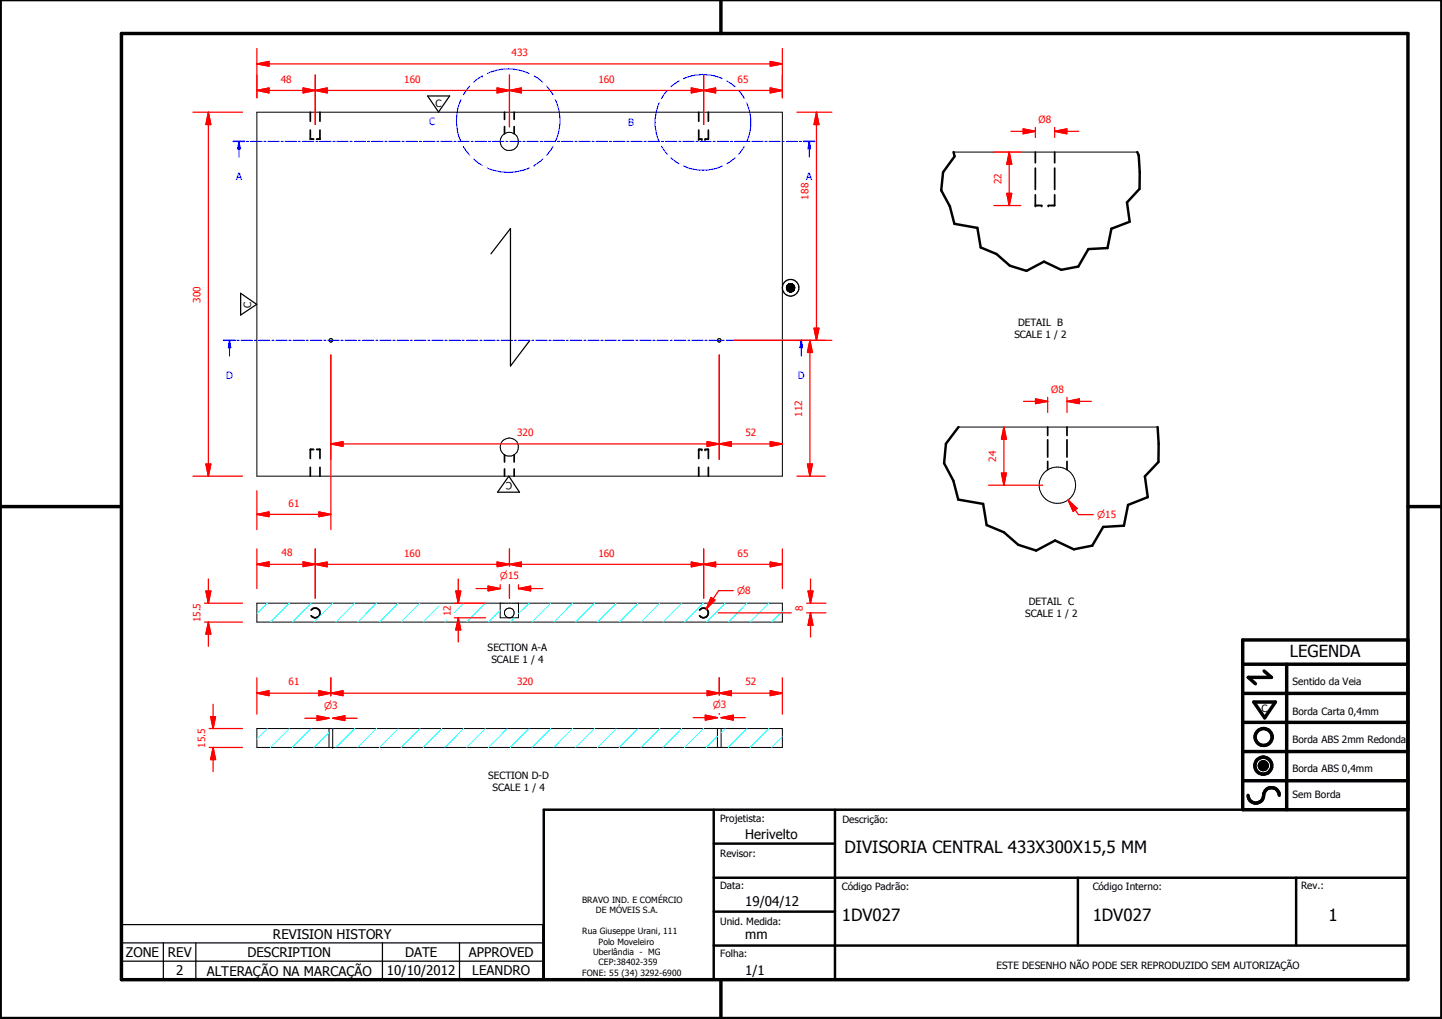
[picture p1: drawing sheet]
<svg xmlns="http://www.w3.org/2000/svg" width="297mm" height="210mm" viewBox="0 0 297 210" stroke-linecap="round" stroke-linejoin="round" font-family="sans-serif">
<g fill="none" stroke="#000" stroke-width=".35">
<path d="M63.9 26.8v1.9h.7M63.9 23.1v1.9M65.9 26.8v1.9h-.7M65.9 23.1v1.9M103.9 23.1v1.5M103.9 26.1v1.5M105.9 23.1v1.5M105.9 26.1v1.5M143.9 26.8v1.9h.7M143.9 23.1v1.9M145.9 26.8v1.9h-.7M145.9 23.1v1.9"/>
<path d="M213.3 31.3v2.2M213.3 34.6v4.4M217.3 31.3v2.2M217.3 34.6v4.4M213.3 40.1v2.2h1.3M217.3 40.1v2.2h-1.4M63.9 96.3v1.8M64.6 92.6h-.7v1.8M65.2 92.6h.7v1.8M65.9 96.3v1.8M103.9 93.7v1.5M103.9 96.6v1.5"/>
<path d="M105.9 93.7v1.5M105.9 96.6v1.5M143.9 96.3v1.8M144.6 92.6h-.7v1.8M145.2 92.6h.7v1.8M145.9 96.3v1.8M215.8 88v1.7M215.8 90.6v3.5M215.8 95v1.8M219.8 88v1.7M219.8 90.6v3.5M219.8 95v1.8"/>
<path d="M64.1 125.6a1 1 0 0 1 1.5-.1 1 1 0 0 1 0 1.5 1 1 0 0 1-1.5-.2M144.1 125.6a1 1 0 0 1 1.5-.1 1 1 0 0 1 0 1.5 1 1 0 0 1-1.5-.2"/>
</g>
<g fill="#000">
<circle cx="143.9" cy="28.7" r=".18"/>
<circle cx="144.6" cy="28.7" r=".18"/>
<circle cx="145.2" cy="28.7" r=".18"/>
<circle cx="213.3" cy="42.3" r=".18"/>
<circle cx="214.6" cy="42.3" r=".18"/>
<circle cx="215.9" cy="42.3" r=".18"/>
<circle cx="143.9" cy="92.6" r=".18"/>
<circle cx="144.6" cy="92.6" r=".18"/>
<circle cx="145.2" cy="92.6" r=".18"/>
</g>
<g fill="none" stroke="#000" stroke-width=".21">
<path d="M52.9 23.1h108.3v75h-108.3zM196.4 31.3h37.9M162 59.2l1.7 .1zM162 59.3l1.7 .1zM162 59.4h1.7v.1zM162 59.4l1.7 .1h-1.7zM162 59.5h1.7zM162 59.1l1.7 .1zM162 59.5l1.6 .1zM162 59l1.7 .1zM162.1 59.6h1.5v.1zM162.1 59.6l1.5 .1h-1.5z"/>
<path d="M162.1 58.9l1.6 .1zM162.1 59.7h1.5zM162.1 59.7l1.4 .1zM162.1 58.8l1.5 .1zM162.2 59.8h1.3zM162.2 59.8l1.3 .1zM162.2 58.8h1.4zM162.2 59.9h1.3zM162.2 59.9h1.2zM162.2 58.7l1.3 .1zM162.3 59.9h1.1zM162.3 59.9l1.1 .1z"/>
<path d="M162.3 58.6l1.2 .1h-1.3zM162.3 58.6l1.2 .1zM162.3 60h1.1zM162.3 60h1zM162.3 58.6h1.1zM162.4 58.5l1 .1zM162.4 58.5h.9zM162.5 58.5h.8zM162.5 58.5h.7zM162.6 58.5h.6zM162.6 58.5h.5zM162.7 58.5h.4z"/>
<path d="M162.7 58.5h.3zM162.8 58.5h.2zM162.8 58.5h.1zM162.4 60h.9zM162.4 60h.8zM162.5 60h.7zM162.5 60l.6 .1zM162.6 60.1h.5zM162.6 60.1h.4zM162.7 60.1h.3zM162.7 60.1h.2zM162.8 60.1h.1z"/>
<path d="M197.4 88h41.1M52.9 124.2h108.3v3.9h-108.3zM103 124.2v3.1h3.8v-3.1M104.7 127.3a1 1 0 0 1-.6-1.6 1 1 0 0 1 1.7 0 1 1 0 0 1-.7 1.6M52.9 150.1h108.3v3.9h-108.3zM67.8 150.1v3.9M68.5 150.1h.1M68.5 154h.1M68.5 150.1v3.9M147.8 150.1v3.9M148.5 150.1v3.9M259.4 157.6l1.6 .1z"/>
<path d="M259.4 157.7l1.6 .1zM259.4 157.8l1.6 .1zM259.4 157.9h1.6v.1zM259.4 157.9l1.6 .1h-1.5zM259.4 157.6h1.6zM259.5 158h1.5zM259.5 158l1.4 .1zM259.5 157.5l1.5 .1zM259.5 158.1h1.4zM259.5 157.4l1.5 .1zM259.5 158.1l1.4 .1zM259.5 157.3l1.4 .1z"/>
<path d="M259.6 158.2h1.3zM259.6 158.2h1.2zM259.6 157.2l1.3 .1zM259.6 158.2l1.2 .1zM259.6 157.2h1.3zM259.7 158.3h1.1zM259.7 158.3l1 .1zM259.7 157.1l1.1 .1zM259.7 157.1h1.1zM259.8 158.4h.9zM259.8 158.4h.8zM259.8 157.1h1z"/>
<path d="M259.8 157.1h.9zM259.8 158.4l.8 .1zM259.8 157l.9 .1zM259.8 157h.8zM259.9 158.5h.7zM259.9 158.5h.6zM259.9 157h.7zM260 158.5h.5zM260 158.5h.4zM260 157h.6zM260.1 158.5h.3zM260.1 158.5h.2z"/>
<path d="M260.1 156.9l.4 .1zM260.1 156.9h.3zM260.1 156.9h.2z"/>
<circle cx="104.9" cy="29.1" r="1.87"/>
<circle cx="68.2" cy="70.1" r=".38"/>
<circle cx="148.2" cy="70.1" r=".37"/>
<circle cx="104.9" cy="92.1" r="1.87"/>
<circle cx="217.8" cy="99.9" r="3.8"/>
</g>
<path d="M196.4 31.3l.2 .9-2.3 3.3-.4 3.7 1.8 3.3 .9 3.6 4.7 .8 .7 4.1 3.3 1.3 2.7 2.4 3.5 1.1 3.5-1.9 3.6 1.7 3.5-.7 2.1-3.6 3.9-.2 .8-4 3.8-1.4-.5-4 2.5-2.8 .1-3.4-.2-3.5-.3-.7M197.4 88l-2.5 3.4-.4 4 1.9 3.6 1 3.9 5.1 .9 .7 4.4 3.6 1.4 3 2.6 3.6 1.2 3.9-2.1 3.9 1.9 3.8-.8 2.2-3.9 4.3-.2 .9-4.3 4-1.6-.6-4.3 2.8-2.9 .1-3.8-.2-3.4M112 166.8h178v35h-178zM147 173.8h25M147 166.8v35M172 166.8v35M147 194.8h143M147 180.8h143M147 187.8h25M222 180.8v14M267 180.8v14" fill="none" stroke="#000" stroke-width=".51"/>
<g fill="#000">
<path d="M162 59.1l1.7 .1zM162 59l1.7 .1zM162.1 58.9l1.6 .1zM162.1 58.8l1.5 .1zM162.2 58.8h1.4zM162.2 58.7l1.3 .1zM162.3 58.6l1.2 .1h-1.3zM162.3 58.6l1.2 .1zM162.3 58.6h1.1zM162.4 58.5l1 .1zM162.4 58.5h.9zM162.5 58.5h.8z"/>
<path d="M162.5 58.5h.7zM162.6 58.5h.6zM162.6 58.5h.5zM162.7 58.5h.4zM162.7 58.5h.3zM162.8 58.5h.2zM162.8 58.5h.1zM162.3 59.9l1.1 .1zM162.3 60h1.1zM162.2 59.9h1.2zM162.3 59.9h1.1zM162.2 59.8l1.3 .1z"/>
<path d="M162.2 59.9h1.3zM162.1 59.7l1.4 .1zM162.2 59.8h1.3zM162 59.5l1.6 .1zM162.1 59.6h1.5v.1zM162.1 59.6l1.5 .1h-1.5zM162.1 59.7h1.5zM162 59.4l1.7 .1h-1.7zM162 59.5h1.7zM162 59.2l1.7 .1zM162 59.3l1.7 .1zM162 59.4h1.7v.1z"/>
<path d="M162.7 60.1h.2zM162.8 60.1h.1zM162.6 60.1h.4zM162.7 60.1h.3zM162.5 60l.6 .1zM162.6 60.1h.5zM162.4 60h.8zM162.5 60h.7zM162.3 60h1zM162.4 60h.9zM259.4 157.6h1.6zM259.5 157.5l1.5 .1z"/>
<path d="M259.5 157.4l1.5 .1zM259.5 157.3l1.4 .1zM259.6 157.2l1.3 .1zM259.6 157.2h1.3zM259.7 157.1l1.1 .1zM259.7 157.1h1.1zM259.8 157.1h1zM259.8 157.1h.9zM259.8 157l.9 .1zM259.8 157h.8zM259.9 157h.7zM260 157h.6z"/>
<path d="M260.1 156.9l.4 .1zM260.1 156.9h.3zM260.1 156.9h.2zM260.1 158.5h.2zM260 158.5h.4zM260.1 158.5h.3zM259.9 158.5h.6zM260 158.5h.5zM259.8 158.4l.8 .1zM259.9 158.5h.7zM259.8 158.4h.8zM259.7 158.3l1 .1z"/>
<path d="M259.8 158.4h.9zM259.6 158.2l1.2 .1zM259.7 158.3h1.1zM259.6 158.2h1.2zM259.5 158.1l1.4 .1zM259.6 158.2h1.3zM259.5 158l1.4 .1zM259.5 158.1h1.4zM259.4 157.9l1.6 .1h-1.5zM259.5 158h1.5zM259.4 157.6l1.6 .1zM259.4 157.7l1.6 .1z"/>
<path d="M259.4 157.8l1.6 .1zM259.4 157.9h1.6v.1z"/>
</g>
<g fill="none" stroke="#000" stroke-width=".71">
<path d="M148.5 0v6.9M297 -.1v209.9h-297v-209.9M25 6.9h265v194.9h-265zM0 104.4h25M290 104.4h7M256 136.8h34M260.4 138.2l1.5 1.3h-4.8l1.5 1.3M265 136.8v30M290 131.8h-34v35h34M256 154.8h34M256 148.8h34M256 142.8h34"/>
<path d="M258.3 144.6h4.4l-2.2 3.3zM256 160.8h34M257.1 163.8a1.62 1.62 0 0 0 1.8 1.6 1.62 1.62 0 0 0 1.4-1.9 1.63 1.63 0 0 1 1.7-1.2 1.63 1.63 0 0 1 1.5 1.5M148.5 201.8v8"/>
<circle cx="260.2" cy="157.7" r="1.76"/>
<circle cx="260.2" cy="157.7" r=".82"/>
<circle cx="260.3" cy="151.8" r="1.76"/>
</g>
<g fill="none" stroke="#00f" stroke-width=".21">
<path d="M48 29.1h2.4M49.2 29.1v1.5M50.8 29.1h.4M51.6 29.1h2.4M54.3 29.1h.5M55.2 29.1h2.3M57.9 29.1h.4M58.7 29.1h2.4M61.5 29.1h.4M62.3 29.1h2.3M65 29.1h.5M65.8 29.1h2.4"/>
<path d="M68.6 29.1h.4M69.4 29.1h2.4M72.1 29.1h.5M73 29.1h2.3M75.7 29.1h.5M76.5 29.1h2.4M79.2 29.1h.5M80.1 29.1h2.4M82.8 29.1h.5M83.6 29.1h2.4M86.4 29.1h.4M87.2 29.1h2.4"/>
<path d="M90 29.1h.4M90.8 29.1h2.3M93.5 29.1h.4M94.3 29.1h2.4M97.1 29.1h.4M97.9 29.1h2.3M100.6 29.1h.4M101.4 29.1h2.4M104.2 29.1h.4M105 29.1h2.4M107.7 29.1h.5M108.5 29.1h2.4"/>
<path d="M111.3 29.1h.5M112.1 29.1h2.4M114.8 29.1h.5M115.7 29.1h2.3M118.4 29.1h.5M119.2 29.1h2.4M122 29.1h.4M122.8 29.1h2.4M125.5 29.1h.5M126.4 29.1h2.3M129.1 29.1h.4M129.9 29.1h2.4"/>
<path d="M132.7 29.1h.4M133.5 29.1h2.3M136.2 29.1h.5M137 29.1h2.4M139.8 29.1h.4M140.6 29.1h2.4M143.3 29.1h.5M144.2 29.1h2.3M146.9 29.1h.5M147.7 29.1h2.4M150.4 29.1h.5M151.3 29.1h2.3"/>
<path d="M154 29.1h.5M154.9 29.1h2.3M157.6 29.1h.4M158.4 29.1h2.3M161.1 29.1h.5M162 29.1h2.3M164.7 29.1h.4M165.5 29.1h2.3"/>
</g>
<path d="M48 29.1h2.4M165.5 29.1h2.3" fill="none" stroke="#00f" stroke-width=".3"/>
<path d="M49.2 29.1l.3 1.5h-.5z" fill="#00f"/>
<path d="M49.2 29.1l.3 1.5h-.5zM49.2 30.6v1.7M166.7 29.1v1.5" fill="none" stroke="#00f" stroke-width=".21"/>
<path d="M166.7 29.1l.3 1.5h-.5z" fill="#00f"/>
<g fill="none" stroke="#00f" stroke-width=".21">
<path d="M96.8 17.7l-1.3 1.8M99.4 15.7h.1M99.4 15.7l-1.8 1.2M100.4 15.2a10.1 10.1 0 0 1 8.6 0M110 15.7l1.8 1.2M112.6 17.7l1.3 1.8M137.5 18.6l-1.2 1.7M139.9 16.7l-1.7 1.2M140.8 16.2a9.4 9.4 0 0 1 8 0M149.7 16.7l1.7 1.2M152.1 18.6l1.2 1.7M95 20.5a10.5 10.5 0 0 0 0 8.7"/>
<path d="M95.5 30.2h.1M95.5 30.2l1.3 1.8M97.6 32.8l1.8 1.3M100.4 34.6a10.5 10.5 0 0 0 8.6 0M110 34.1h.1M111.8 32.8l-1.8 1.3M113.9 30.2l-1.3 1.8M114.4 20.5a10.1 10.1 0 0 1 0 8.7M135.8 21.2a9.5 9.5 0 0 0 0 8M136.3 30.1l1.2 1.7M138.2 32.5l1.7 1.2M140.8 34.2a9.6 9.6 0 0 0 8 0"/>
<path d="M151.4 32.5l-1.7 1.2M153.3 30.1l-1.2 1.7M153.8 21.2a9.5 9.5 0 0 1 0 8M166.7 29.1l.3 1.5h-.5zM166.7 30.6v1.7M46.1 70.1h2.3M47.3 70.1v1.5M48.8 70.1h.5M49.7 70.1h2.3M52.4 70.1h.4M53.2 70.1h2.4M56 70.1h.4"/>
<path d="M56.8 70.1h2.3M59.5 70.1h.5M60.4 70.1h2.3M63.1 70.1h.4M63.9 70.1h2.4M66.7 70.1h.4M67.5 70.1h2.4M70.2 70.1h.5M71.1 70.1h2.3M73.8 70.1h.4M74.6 70.1h2.4M77.4 70.1h.4"/>
<path d="M78.2 70.1h2.4M80.9 70.1h.5M81.8 70.1h2.4M84.5 70.1h.5M85.3 70.1h2.4M88.1 70.1h.5M88.9 70.1h2.4M91.6 70.1h.5M92.5 70.1h2.4M95.2 70.1h.5M96.1 70.1h2.3M98.8 70.1h.5"/>
<path d="M99.6 70.1h2.4M102.4 70.1h.4M103.2 70.1h2.4M106 70.1h.4M106.8 70.1h2.3M109.5 70.1h.4M110.3 70.1h2.4M113.1 70.1h.4M113.9 70.1h2.4M116.7 70.1h.4M117.5 70.1h2.3M120.2 70.1h.5"/>
<path d="M121.1 70.1h2.3M123.8 70.1h.4M124.6 70.1h2.4M127.3 70.1h.5M128.2 70.1h2.4M130.9 70.1h.5M131.7 70.1h2.5M134.5 70.1h.5M135.3 70.1h2.4M138.1 70.1h.4M138.9 70.1h2.4M141.6 70.1h.5"/>
<path d="M142.4 70.1h2.4M145.2 70.1h.5M146 70.1h2.4M148.8 70.1h.4M149.6 70.1h2.4M152.4 70.1h.4M153.2 70.1h2.3M155.9 70.1h.5M156.8 70.1h2.3M159.5 70.1h.4M160.3 70.1h2.4M163.1 70.1h.4"/>
<path d="M163.9 70.1h2.3"/>
</g>
<g fill="none" stroke="#0ff" stroke-width=".21">
<path d="M55.1 124.2l-2.2 2.2M59.6 124.2l-3.9 3.9M64.1 124.2l-3.9 3.9M68.6 124.2l-3.9 3.9M73.1 124.2l-3.9 3.9M77.6 124.2l-3.9 3.9M82 124.2l-3.8 3.9M86.5 124.2l-3.9 3.9M90.5 124.8l-3.3 3.3M92.1 127.7l-.5 .4M95.5 124.2l-1.9 2M100 124.2l-3.9 3.9"/>
<path d="M103 125.7l-2.4 2.4M106 127.3l-.9 .8M109 124.2l-2.2 2.2M113.4 124.2l-3.8 3.9M117.9 124.2l-3.8 3.9M122.5 124.2l-3.9 3.9M127 124.2l-3.9 3.9M131.4 124.2l-3.9 3.9M135.9 124.2l-3.9 3.9M140.4 124.2l-3.8 3.9M144.9 124.2l-3.9 3.9M149.4 124.2l-3.9 3.9"/>
<path d="M153.9 124.2l-3.9 3.9M158.4 124.2l-3.9 3.9M161.2 125.9l-2.2 2.2"/>
</g>
<path d="M46.1 70.1h2.3M163.9 70.1h2.3" fill="none" stroke="#00f" stroke-width=".3"/>
<path d="M47.3 70.1l.2 1.5h-.5z" fill="#00f"/>
<path d="M47.3 70.1l.2 1.5h-.5zM47.3 71.6v1.8M165.1 70.1v1.5" fill="none" stroke="#00f" stroke-width=".21"/>
<path d="M165.1 70.1l.2 1.5h-.5z" fill="#00f"/>
<path d="M165.1 70.1l.2 1.5h-.5zM165.1 71.6v1.8" fill="none" stroke="#00f" stroke-width=".21"/>
<g fill="none" stroke="#0ff" stroke-width=".21">
<path d="M55.1 150.1l-2.2 2.2M59.6 150.1l-3.9 3.9M64.1 150.1l-3.9 3.9M67.8 150.9l-3.1 3.1M68.6 150.1h-.1M73.1 150.1l-3.9 3.9M77.6 150.1l-3.9 3.9M82 150.1l-3.8 3.9M86.5 150.1l-3.9 3.9M91 150.1l-3.8 3.9M95.5 150.1l-3.9 3.9M100 150.1l-3.9 3.9"/>
<path d="M104.5 150.1l-3.9 3.9M109 150.1l-3.9 3.9M113.4 150.1l-3.8 3.9M117.9 150.1l-3.8 3.9M122.5 150.1l-3.9 3.9M127 150.1l-3.9 3.9M131.4 150.1l-3.9 3.9M135.9 150.1l-3.9 3.9M140.4 150.1l-3.8 3.9M144.9 150.1l-3.9 3.9M147.8 151.7l-2.3 2.3M149.4 150.1l-.9 .9"/>
<path d="M153.9 150.1l-3.9 3.9M158.4 150.1l-3.9 3.9M161.2 151.8l-2.2 2.2"/>
</g>
<path d="M206.8 97.5v2.4" fill="none" stroke="#f00" stroke-width=".25"/>
<path d="M206.3 97.5h1l-.5 2.4z" fill="#f00"/>
<path d="M206.3 97.5h1l-.5 2.4zM206.8 88v2.5" fill="none" stroke="#f00" stroke-width=".25"/>
<path d="M206.8 88l.5 2.5h-1z" fill="#f00"/>
<path d="M203.6 99.9h11.2M206.8 88l.5 2.5h-1zM206.8 90.5v7M220 103l1.4 2" fill="none" stroke="#f00" stroke-width=".25"/>
<path d="M220 103l1.9 1.7-.8 .6z" fill="#f00"/>
<path d="M213.3 82.7h2.5M220 103l1.9 1.7-.8 .6zM221.4 105l.8 1h3" fill="none" stroke="#f00" stroke-width=".25"/>
<path d="M213.3 82.2l2.5 .5-2.5 .4z" fill="#f00"/>
<path d="M213.3 82.2l2.5 .5-2.5 .4zM219.8 82.7h2.5" fill="none" stroke="#f00" stroke-width=".25"/>
<path d="M219.8 82.7l2.5-.5v.9z" fill="#f00"/>
<path d="M207.9 31.3v2.5M210.8 82.7h2.5M215.8 81.8v3.2M219.8 82.7l2.5-.5v.9zM219.8 81.8v3.2M222.3 82.7h2.5" fill="none" stroke="#f00" stroke-width=".25"/>
<path d="M207.9 31.3l.5 2.5h-1z" fill="#f00"/>
<path d="M207.9 31.3l.5 2.5h-1zM207.9 39.8v2.5" fill="none" stroke="#f00" stroke-width=".25"/>
<path d="M207.4 39.8h1l-.5 2.5z" fill="#f00"/>
<path d="M204.7 31.3h5.6M207.4 39.8h1l-.5 2.5zM207.9 33.8v6M210.8 27.1h2.5M204.7 42.3h5.6" fill="none" stroke="#f00" stroke-width=".25"/>
<path d="M210.8 26.5l2.5 .6-2.5 .5z" fill="#f00"/>
<path d="M210.8 26.5l2.5 .6-2.5 .5zM217.3 27.1h2.4" fill="none" stroke="#f00" stroke-width=".25"/>
<path d="M217.3 27.1l2.4-.6v1.1z" fill="#f00"/>
<path d="M52.9 18.6h2.5M208.2 27.1h2.6M213.3 26.2v2.1M217.3 27.1l2.4-.6v1.1zM217.3 26.2v2.1M219.7 27.1h2.5" fill="none" stroke="#f00" stroke-width=".25"/>
<path d="M52.9 18.6l2.5-.5v1z" fill="#f00"/>
<path d="M52.9 18.6l2.5-.5v1zM62.4 18.6h2.5" fill="none" stroke="#f00" stroke-width=".25"/>
<path d="M62.4 18.1l2.5 .5-2.5 .5z" fill="#f00"/>
<path d="M52.9 15.5v4.7M55.4 18.6h7M62.4 18.1l2.5 .5-2.5 .5zM64.9 18.6h2.5M64.9 15.5v10.2" fill="none" stroke="#f00" stroke-width=".25"/>
<path d="M64.9 18.6l2.5-.5v1z" fill="#f00"/>
<path d="M64.9 18.6l2.5-.5v1zM102.4 18.6h2.5" fill="none" stroke="#f00" stroke-width=".25"/>
<path d="M102.4 18.1l2.5 .5-2.5 .5z" fill="#f00"/>
<path d="M64.9 15.5v10.2M67.4 18.6h35M102.4 18.1l2.5 .5-2.5 .5zM104.9 18.6h2.5M104.9 15.5v10.6" fill="none" stroke="#f00" stroke-width=".25"/>
<path d="M104.9 18.6l2.5-.5v1z" fill="#f00"/>
<path d="M104.9 18.6l2.5-.5v1zM142.4 18.6h2.5" fill="none" stroke="#f00" stroke-width=".25"/>
<path d="M142.4 18.1l2.5 .5-2.5 .5z" fill="#f00"/>
<path d="M104.9 15.5v10.6M107.4 18.6h35M142.4 18.1l2.5 .5-2.5 .5zM144.9 18.6h2.5M144.9 15.5v10.2" fill="none" stroke="#f00" stroke-width=".25"/>
<path d="M144.9 18.6l2.5-.5v1z" fill="#f00"/>
<path d="M144.9 18.6l2.5-.5v1zM158.7 18.6h2.5" fill="none" stroke="#f00" stroke-width=".25"/>
<path d="M158.7 18.1l2.5 .5-2.5 .5z" fill="#f00"/>
<path d="M52.9 13.2h2.5M144.9 15.5v10.2M147.4 18.6h11.3M158.7 18.1l2.5 .5-2.5 .5zM161.2 15.5v4.7" fill="none" stroke="#f00" stroke-width=".25"/>
<path d="M52.9 13.2l2.5-.5v.9z" fill="#f00"/>
<path d="M52.9 13.2l2.5-.5v.9zM158.7 13.2h2.5" fill="none" stroke="#f00" stroke-width=".25"/>
<path d="M158.7 12.7l2.5 .5-2.5 .4z" fill="#f00"/>
<path d="M52.9 10v10.2M55.4 13.2h103.3M158.7 12.7l2.5 .5-2.5 .4zM161.2 10v10.2M42.9 95.6v2.5" fill="none" stroke="#f00" stroke-width=".25"/>
<path d="M42.4 95.6h1l-.5 2.5z" fill="#f00"/>
<path d="M42.9 23.1v2.6M42.4 95.6h1l-.5 2.5z" fill="none" stroke="#f00" stroke-width=".25"/>
<path d="M42.9 23.1l.5 2.6h-1z" fill="#f00"/>
<path d="M39.7 23.1h10.2M42.9 23.1l.5 2.6h-1zM42.9 25.7v69.9M39.7 98.1h10.2M52.9 106h2.5" fill="none" stroke="#f00" stroke-width=".25"/>
<g fill="none" stroke="#000" stroke-width=".25">
<path d="M88.1 19.8h4.5l-2.3 3.3zM101.1 52.3l4.1-5.2v28.3l3.9-5.3M49.6 60.4l3.3 2.3-3.3 2.2zM104.8 98.1l2.2 3.3h-4.5z"/>
<circle cx="162.9" cy="59.3" r="1.71"/>
<circle cx="162.9" cy="59.3" r=".86"/>
</g>
<path d="M52.9 106l2.5-.5v.9z" fill="#f00"/>
<path d="M52.9 106l2.5-.5v.9zM65.7 106h2.5" fill="none" stroke="#f00" stroke-width=".25"/>
<path d="M65.7 105.5l2.5 .5-2.5 .4z" fill="#f00"/>
<path d="M68.2 73.1v36M68.2 91.4h2.5M52.9 101.1v8M55.4 106h10.3M65.7 105.5l2.5 .5-2.5 .4z" fill="none" stroke="#f00" stroke-width=".25"/>
<path d="M68.2 91.4l2.5-.4v.9z" fill="#f00"/>
<path d="M68.2 91.4l2.5-.4v.9zM145.7 91.4h2.5" fill="none" stroke="#f00" stroke-width=".25"/>
<path d="M145.7 91l2.5 .4-2.5 .5z" fill="#f00"/>
<path d="M68.2 73.1v21.5M148.2 73.1v21.5M70.7 91.4h75M145.7 91l2.5 .4-2.5 .5zM148.2 91.4h2.5" fill="none" stroke="#f00" stroke-width=".25"/>
<path d="M148.2 91.4l2.5-.4v.9z" fill="#f00"/>
<path d="M148.2 91.4l2.5-.4v.9zM158.7 91.4h2.5" fill="none" stroke="#f00" stroke-width=".25"/>
<path d="M158.7 91l2.5 .4-2.5 .5z" fill="#f00"/>
<path d="M148.2 73.1v21.5M150.7 91.4h8M158.7 91l2.5 .4-2.5 .5zM166.8 95.6v2.5" fill="none" stroke="#f00" stroke-width=".25"/>
<path d="M166.3 95.6h1l-.5 2.5z" fill="#f00"/>
<path d="M166.8 70.1v2.5M166.3 95.6h1l-.5 2.5z" fill="none" stroke="#f00" stroke-width=".25"/>
<path d="M166.8 70.1l.5 2.5h-1z" fill="#f00"/>
<path d="M151.2 70.1h18.8M166.8 70.1l.5 2.5h-1zM166.8 72.6v23M168.2 67.6v2.5M164.2 98.1h5.8" fill="none" stroke="#f00" stroke-width=".25"/>
<path d="M167.7 67.6h1l-.5 2.5z" fill="#f00"/>
<path d="M168.2 23.1v2.6M167.7 67.6h1l-.5 2.5z" fill="none" stroke="#f00" stroke-width=".25"/>
<path d="M168.2 23.1l.5 2.6h-1z" fill="#f00"/>
<path d="M164.2 23.1h7.2M168.2 23.1l.5 2.6h-1zM168.2 25.7v41.9M151.2 70.1h20.2M52.9 116.2h2.5" fill="none" stroke="#f00" stroke-width=".25"/>
<path d="M52.9 116.2l2.5-.5v1z" fill="#f00"/>
<path d="M52.9 116.2l2.5-.5v1zM62.4 116.2h2.5" fill="none" stroke="#f00" stroke-width=".25"/>
<path d="M62.4 115.7l2.5 .5-2.5 .5z" fill="#f00"/>
<path d="M52.9 113.1v8.1M55.4 116.2h7M62.4 115.7l2.5 .5-2.5 .5zM64.9 113.1v10.1M106.8 121.2h2.5" fill="none" stroke="#f00" stroke-width=".25"/>
<path d="M106.8 121.2l2.5-.5v1z" fill="#f00"/>
<path d="M100.5 121.2h2.5M106.8 121.2l2.5-.5v1z" fill="none" stroke="#f00" stroke-width=".25"/>
<path d="M100.5 120.7l2.5 .5-2.5 .5z" fill="#f00"/>
<path d="M64.9 116.2h2.5M98 121.2h2.5M100.5 120.7l2.5 .5-2.5 .5zM103 120.4v.8M106.8 120.4v.8M109.3 121.2h2.5" fill="none" stroke="#f00" stroke-width=".25"/>
<path d="M64.9 116.2l2.5-.4v1z" fill="#f00"/>
<path d="M64.9 116.2l2.5-.4v1zM102.4 116.2h2.5" fill="none" stroke="#f00" stroke-width=".25"/>
<path d="M102.4 115.8l2.5 .4-2.5 .6z" fill="#f00"/>
<path d="M64.9 113.1v10.1M67.4 116.2h35M102.4 115.8l2.5 .4-2.5 .6zM104.9 116.2l-2.5-.4v.8M104.9 116.2h2.5M104.9 116.2l-1.9 .4M104.9 113.1v3.5M104.9 120.4v2.8" fill="none" stroke="#f00" stroke-width=".25"/>
<path d="M104.9 116.2l2.5-.4v1z" fill="#f00"/>
<path d="M104.9 116.2l2.5-.4v1zM107.4 115.8l-2.5 .4M142.4 116.2h2.5" fill="none" stroke="#f00" stroke-width=".25"/>
<path d="M142.4 115.8l2.5 .4-2.5 .6z" fill="#f00"/>
<path d="M104.9 116.2l1.9 .4M104.9 113.1v3.5M107.4 116.2h35M107.4 115.8v.8M142.4 115.8l2.5 .4-2.5 .6zM144.9 116.2h2.5M144.9 113.1v10.1M104.9 120.4v2.8" fill="none" stroke="#f00" stroke-width=".25"/>
<path d="M144.9 116.2l2.5-.4v1z" fill="#f00"/>
<path d="M144.9 116.2l2.5-.4v1zM158.7 116.2h2.5" fill="none" stroke="#f00" stroke-width=".25"/>
<path d="M158.7 115.8l2.5 .4-2.5 .6z" fill="#f00"/>
<path d="M144.9 113.1v10.1M147.4 116.2h11.3M158.7 115.8l2.5 .4-2.5 .6zM161.2 113.1v8.1M167 121.8v2.4" fill="none" stroke="#f00" stroke-width=".25"/>
<path d="M166.5 121.8h1l-.5 2.4z" fill="#f00"/>
<path d="M166.5 121.8h1l-.5 2.4zM167 126.2v2.6" fill="none" stroke="#f00" stroke-width=".25"/>
<path d="M167 126.2l.5 2.6h-1z" fill="#f00"/>
<path d="M167 119.3v2.5M146.9 123.4l-1.4 2M147.9 126.2h15.1M166.2 124.2h3.9M166.2 126.2h3.9M167 126.2l.5 2.6h-1zM167 128.8v2.4" fill="none" stroke="#f00" stroke-width=".25"/>
<path d="M146.5 123.1l.8 .5-1.8 1.8z" fill="#f00"/>
<path d="M94.4 127.3v2.5M146.5 123.1l.8 .5-1.8 1.8zM151 121.7h-3l-1.1 1.7" fill="none" stroke="#f00" stroke-width=".25"/>
<path d="M94.4 127.3l.5 2.5h-1z" fill="#f00"/>
<path d="M94.4 127.3l.5 2.5h-1zM94.4 121.8v2.4" fill="none" stroke="#f00" stroke-width=".25"/>
<path d="M93.9 121.8h1l-.5 2.4z" fill="#f00"/>
<path d="M94.4 119.3v2.5M42.9 121.8v2.4M93.6 127.3h6.4M93.6 124.2h6.4M93.9 121.8h1l-.5 2.4zM94.4 129.8v2.4" fill="none" stroke="#f00" stroke-width=".25"/>
<path d="M42.4 121.8h1l-.5 2.4z" fill="#f00"/>
<path d="M42.4 121.8h1l-.5 2.4zM42.9 128.1v2.5" fill="none" stroke="#f00" stroke-width=".25"/>
<path d="M42.9 128.1l.5 2.5h-1z" fill="#f00"/>
<path d="M42.9 119.3v2.5M42.1 124.2h7.8M42.1 128.1h7.8M42.9 128.1l.5 2.5h-1zM42.9 130.6v2.5M68.5 148h2.5" fill="none" stroke="#f00" stroke-width=".25"/>
<path d="M68.5 148l2.5-.6v1z" fill="#f00"/>
<path d="M65.3 148h2.5M68.5 148l2.5-.6v1z" fill="none" stroke="#f00" stroke-width=".25"/>
<path d="M65.3 147.4l2.5 .6-2.5 .4z" fill="#f00"/>
<path d="M62.8 148h2.5M65.3 147.4l2.5 .6-2.5 .4zM71 148h2.6M148.5 147.8h2.5" fill="none" stroke="#f00" stroke-width=".25"/>
<path d="M148.5 147.8l2.5-.5v1z" fill="#f00"/>
<path d="M145.3 147.8h2.5M148.5 147.8l2.5-.5v1z" fill="none" stroke="#f00" stroke-width=".25"/>
<path d="M145.3 147.3l2.5 .5-2.5 .5z" fill="#f00"/>
<path d="M52.9 142.8h2.5M142.8 147.8h2.5M145.3 147.3l2.5 .5-2.5 .5zM151 147.8h2.5" fill="none" stroke="#f00" stroke-width=".25"/>
<path d="M52.9 142.8l2.5-.5v1z" fill="#f00"/>
<path d="M52.9 142.8l2.5-.5v1zM65.7 142.8h2.5" fill="none" stroke="#f00" stroke-width=".25"/>
<path d="M65.7 142.3l2.5 .5-2.5 .5z" fill="#f00"/>
<path d="M52.9 139.6v7.5M68.2 139.6v3.7M55.4 142.8h10.3M65.7 142.3l2.5 .5-2.5 .5zM68.2 142.8h2.5" fill="none" stroke="#f00" stroke-width=".25"/>
<path d="M68.2 142.8l2.5-.5v1z" fill="#f00"/>
<path d="M68.2 142.8l2.5-.5v1zM145.7 142.8h2.5" fill="none" stroke="#f00" stroke-width=".25"/>
<path d="M145.7 142.3l2.5 .5-2.5 .5z" fill="#f00"/>
<path d="M68.2 139.6v3.7M148.2 139.6v3.6M70.7 142.8h75M145.7 142.3l2.5 .5-2.5 .5zM148.2 147v.1M158.7 142.8h2.5" fill="none" stroke="#f00" stroke-width=".25"/>
<path d="M158.7 142.3l2.5 .5-2.5 .5z" fill="#f00"/>
<path d="M148.2 142.8h2.5M158.7 142.3l2.5 .5-2.5 .5z" fill="none" stroke="#f00" stroke-width=".25"/>
<path d="M148.2 142.8l2.5-.5v1z" fill="#f00"/>
<path d="M148.2 139.6v3.6M161.2 139.6v7.5M43.9 147.6v2.5M148.2 142.8l2.5-.5v1zM148.2 147v.1M150.7 142.8h8" fill="none" stroke="#f00" stroke-width=".25"/>
<path d="M43.4 147.6h1l-.5 2.5z" fill="#f00"/>
<path d="M43.4 147.6h1l-.5 2.5zM43.9 154v2.5" fill="none" stroke="#f00" stroke-width=".25"/>
<path d="M43.9 154l.5 2.5h-1z" fill="#f00"/>
<path d="M43.1 150.1h6.8M43.1 154h6.8M43.9 154l.5 2.5h-1zM43.9 145.1v2.5M43.9 156.5v2.5" fill="none" stroke="#f00" stroke-width=".25"/>
<path d="M25 190.5h86.8v11.3h-86.8zM25 194.2h86.8M25 198h86.8M33.7 194.2v7.6M40.3 194.2v7.6M78.8 194.2v7.6M94.7 194.2v7.6" fill="none" stroke="#000" stroke-width=".25"/>
<g font-size="3.5">
<text x="173.9" y="175.7">DIVISORIA CENTRAL 433X300X15,5 MM</text>
<text x="173.4" y="189.7">1DV027</text>
<text x="225.1" y="189.7">1DV027</text>
<text x="273.6" y="189.7">1</text>
</g>
<text font-size="3.4" x="265.7" y="135.4">LEGENDA</text>
<g font-size="2.7">
<text x="153.5" y="172.8">Herivelto</text>
<text x="153.5" y="186.6">19/04/12</text>
<text x="25.9" y="197.1">ZONE</text>
<text x="34.6" y="197.1">REV</text>
<text x="51" y="197.1">DESCRIPTION</text>
<text x="56.2" y="193.4">REVISION HISTORY</text>
<text x="83.4" y="197.1">DATE</text>
<text x="96.6" y="197.1">APPROVED</text>
<text x="153.5" y="193.4">mm</text>
<text x="36.3" y="200.9">2</text>
<text x="42.6" y="201">ALTERAÇÃO NA MARCAÇÃO</text>
<text x="79.7" y="200.7">10/10/2012</text>
<text x="97.3" y="200.9">LEANDRO</text>
<text x="153.5" y="200.8">1/1</text>
</g>
<g font-size="2.1" fill="#f00">
<text x="105.4" y="11.6">433</text>
<text x="57.8" y="17">48</text>
<text x="83.3" y="17">160</text>
<text x="123.3" y="17">160</text>
<text x="151.9" y="17">65</text>
<text x="213.9" y="25.4">Ø8</text>
<text x="166.5" y="41.1" transform="rotate(-90 166.5 41.1)">188</text>
<text x="206.3" y="38" transform="rotate(-90 206.3 38)">22</text>
<text x="41.3" y="62.4" transform="rotate(-90 41.3 62.4)">300</text>
<text x="216.5" y="80.9">Ø8</text>
<text x="106.5" y="89.9">320</text>
<text x="153.6" y="89.9">52</text>
<text x="165.3" y="85.8" transform="rotate(-90 165.3 85.8)">112</text>
<text x="205.2" y="95.1" transform="rotate(-90 205.2 95.1)">24</text>
<text x="59.4" y="104.4">61</text>
<text x="58" y="114.6">48</text>
<text x="83.3" y="114.6">160</text>
<text x="123.3" y="114.6">160</text>
<text x="151.9" y="114.6">65</text>
<text x="165.4" y="125.8" transform="rotate(-90 165.4 125.8)">8</text>
<text x="41.3" y="128.2" transform="rotate(-90 41.3 128.2)">15.5</text>
<text x="92.8" y="126.9" transform="rotate(-90 92.8 126.9)">12</text>
<text x="59.4" y="141.1">61</text>
<text x="106.5" y="141.1">320</text>
<text x="153.6" y="141.1">52</text>
<text x="42.3" y="154.1" transform="rotate(-90 42.3 154.1)">15.5</text>
</g>
<g font-size="2.1">
<text x="89.7" y="22">C</text>
<text x="51.8" y="63.4" transform="rotate(-90 51.8 63.4)">C</text>
<text x="209" y="69.6">SCALE 1 / 2</text>
<text x="209.7" y="67.1">DETAIL B</text>
<text x="105.5" y="99.3" transform="rotate(180 105.5 99.3)">C</text>
<text x="211.9" y="124.7">DETAIL C</text>
<text x="211.2" y="127.1">SCALE 1 / 2</text>
<text x="100.5" y="134.2">SECTION A-A</text>
<text x="101.2" y="136.6">SCALE 1 / 4</text>
<text x="266.3" y="141.1">Sentido da Veia</text>
<text x="259.8" y="146.7">C</text>
<text x="266.3" y="147.2">Borda Carta 0,4mm</text>
<text x="266.3" y="153.1">Borda ABS 2mm Redonda</text>
<text x="100.6" y="160.4">SECTION D-D</text>
<text x="266.3" y="159">Borda ABS 0,4mm</text>
<text x="101.4" y="162.9">SCALE 1 / 4</text>
<text x="266.3" y="164.4">Sem Borda</text>
<text x="148.4" y="169.3">Projetista:</text>
<text x="173.5" y="169.5">Descrição:</text>
<text x="148.4" y="176.6">Revisor:</text>
<text x="148.4" y="183.2">Data:</text>
<text x="173.4" y="183.3">Código Padrão:</text>
<text x="225.1" y="183.3">Código Interno:</text>
<text x="268" y="183.2">Rev.:</text>
<text x="148.4" y="190.5">Unid. Medida:</text>
<text x="148.4" y="197.2">Folha:</text>
<text x="205.3" y="199.5">ESTE DESENHO NÃO PODE SER REPRODUZIDO SEM AUTORIZAÇÃO</text>
</g>
<g font-size="2.1" fill="#00f">
<text x="88.4" y="25.7">C</text>
<text x="129.4" y="26">B</text>
<text x="48.6" y="37.2">A</text>
<text x="166.1" y="37.2">A</text>
<text x="46.6" y="78.1">D</text>
<text x="164.4" y="78.1">D</text>
</g>
<g font-size="1.9" fill="#f00">
<text x="226" y="106.7">⌀15</text>
<text x="103" y="119.3">⌀15</text>
<text x="151.8" y="122.4">⌀8</text>
<text x="66.8" y="146">⌀3</text>
<text x="146.8" y="145.9">⌀3</text>
</g>
<g font-size="1.8">
<text x="119.9" y="186">BRAVO IND. E COMÉRCIO</text>
<text x="122.7" y="188.1">DE MÓVEIS S.A.</text>
<text x="119.9" y="192.4">Rua Giuseppe Urani, 111</text>
<text x="122.2" y="196.7">Uberlândia - MG</text>
<text x="123.3" y="194.6">Polo Moveleiro</text>
<text x="119.9" y="201">FONE: 55 (34) 3292-6900</text>
<text x="123.3" y="198.8">CEP:38402-359</text>
</g>
</svg>
